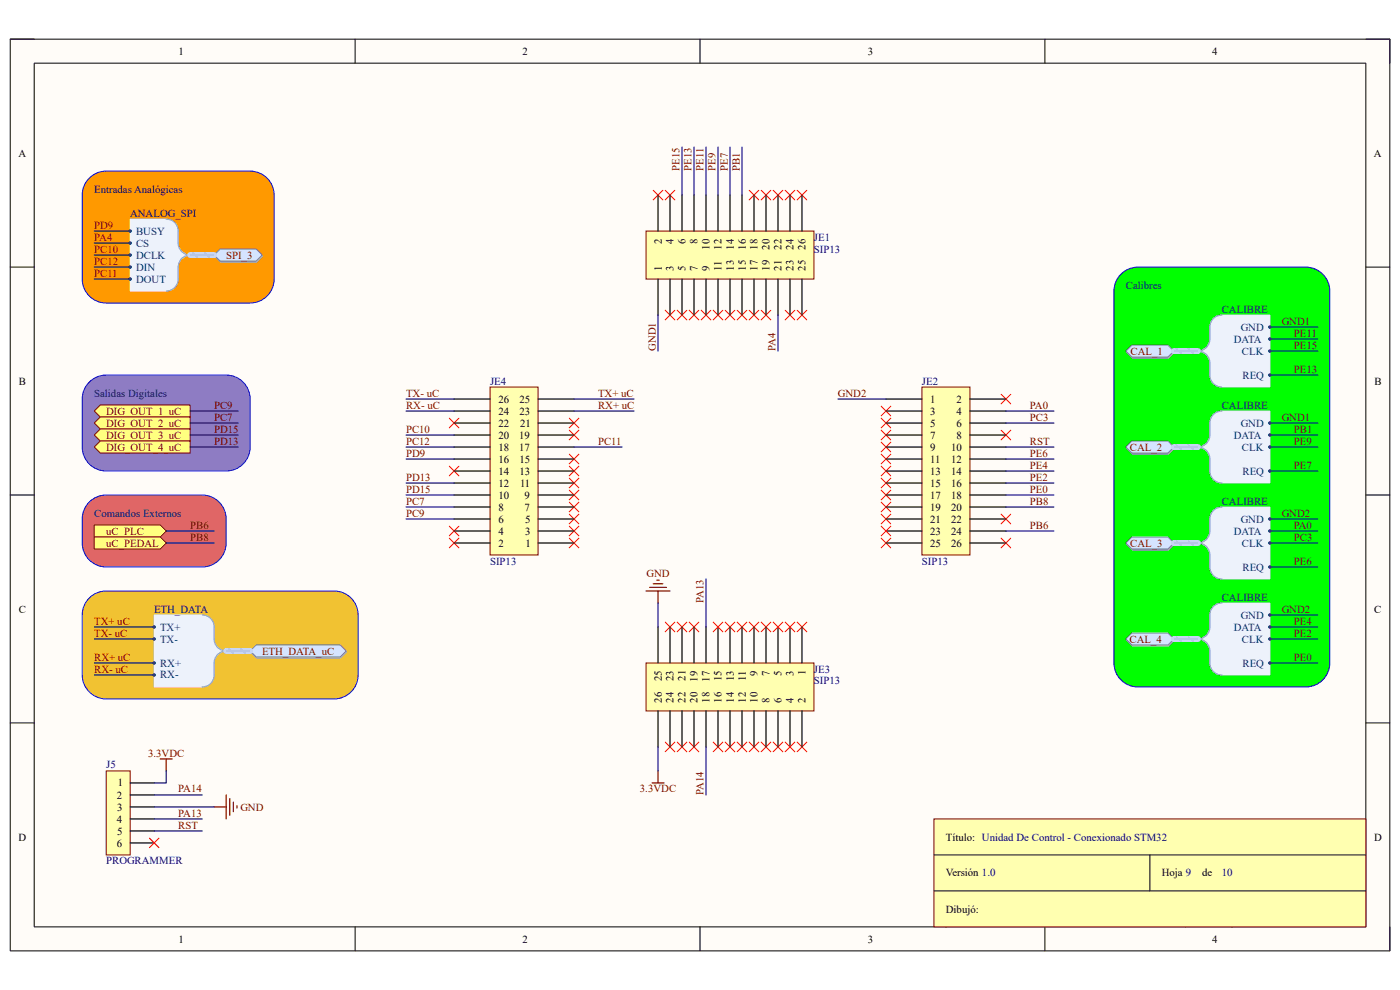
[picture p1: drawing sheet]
<svg xmlns="http://www.w3.org/2000/svg" width="297mm" height="210mm" viewBox="0 0 297 210" stroke-linecap="round" stroke-linejoin="round" font-family="sans-serif">
<path d="M2.2 8.3h292.7v193.4h-292.7z" fill-rule="evenodd" fill="#fffcf8"/>
<path d="M2.2 8.3h292.7v193.4h-292.7z" fill="none" stroke="#000" stroke-width=".21"/>
<path d="M7.3 13.4h282.5v183.2h-282.5z" fill-rule="evenodd" fill="#fffcf8"/>
<g fill="none" stroke="#000" stroke-width=".21">
<path d="M2.2 8.3h5.1M7.3 13.4h282.5v183.2h-282.5zM75.3 8.3v5.1M148.5 8.3v5.1M221.7 8.3v5.1M289.8 8.3h5.1v5.1M2.2 56.7h5.1M289.8 56.7h5.1M2.2 105h5.1M289.8 105h5.1M2.2 153.4h5.1M289.8 153.4h5.1"/>
<path d="M289.8 176.3h-89.1v20.3M75.3 196.6v5.1M148.5 196.6v5.1M200.7 183.9h89.1M200.7 191.5h89.1M200.7 194.1h89.1M213.4 183.9v7.6M221.7 196.6v5.1M251.6 191.5v5.1M264.3 183.9v7.6M294.9 196.6v5.1"/>
</g>
<path d="M18.6 127.2a5.1 5.1 0 0 1 3.9-1.8h48.4a5.1 5.1 0 0 1 5.1 5.1v12.7a5.1 5.1 0 0 1-5.1 5.1h-48.4a5.1 5.1 0 0 1-5.1-5.1v-12.7a5.1 5.1 0 0 1 1.2-3.3z" fill-rule="evenodd" fill="#f1c232"/>
<path d="M18.6 127.2a5.1 5.1 0 0 1 3.9-1.8h48.4a5.1 5.1 0 0 1 5.1 5.1v12.7a5.1 5.1 0 0 1-5.1 5.1h-48.4a5.1 5.1 0 0 1-5.1-5.1v-12.7a5.1 5.1 0 0 1 1.2-3.3z" fill="none" stroke="#00f" stroke-width=".21"/>
<path d="M18.6 106.8a5.1 5.1 0 0 1 3.9-1.8h20.4a5.1 5.1 0 0 1 5.1 5.1v5.1a5.1 5.1 0 0 1-5.1 5.1h-20.4a5.1 5.1 0 0 1-5.1-5.1v-5.1a5.1 5.1 0 0 1 1.2-3.3z" fill-rule="evenodd" fill="#e06666"/>
<path d="M18.6 106.8a5.1 5.1 0 0 1 3.9-1.8h20.4a5.1 5.1 0 0 1 5.1 5.1v5.1a5.1 5.1 0 0 1-5.1 5.1h-20.4a5.1 5.1 0 0 1-5.1-5.1v-5.1a5.1 5.1 0 0 1 1.2-3.3z" fill="none" stroke="#00f" stroke-width=".21"/>
<path d="M18.6 81.4a5.1 5.1 0 0 1 3.9-1.8h25.5a5.1 5.1 0 0 1 5.1 5.1v10.1a5.1 5.1 0 0 1-5.1 5.1h-25.5a5.1 5.1 0 0 1-5.1-5.1v-10.1a5.1 5.1 0 0 1 1.2-3.3z" fill-rule="evenodd" fill="#8e7cc3"/>
<path d="M18.6 81.4a5.1 5.1 0 0 1 3.9-1.8h25.5a5.1 5.1 0 0 1 5.1 5.1v10.1a5.1 5.1 0 0 1-5.1 5.1h-25.5a5.1 5.1 0 0 1-5.1-5.1v-10.1a5.1 5.1 0 0 1 1.2-3.3z" fill="none" stroke="#00f" stroke-width=".21"/>
<path d="M237.5 58.5a5.1 5.1 0 0 1 3.9-1.8h35.6a5.1 5.1 0 0 1 5.1 5v78.9a5.1 5.1 0 0 1-5.1 5.1h-35.6a5.1 5.1 0 0 1-5.1-5.1v-78.9a5.1 5.1 0 0 1 1.2-3.2z" fill-rule="evenodd" fill="#0f0"/>
<path d="M237.5 58.5a5.1 5.1 0 0 1 3.9-1.8h35.6a5.1 5.1 0 0 1 5.1 5v78.9a5.1 5.1 0 0 1-5.1 5.1h-35.6a5.1 5.1 0 0 1-5.1-5.1v-78.9a5.1 5.1 0 0 1 1.2-3.2z" fill="none" stroke="#00f" stroke-width=".21"/>
<path d="M18.6 38.1a5.1 5.1 0 0 1 3.9-1.8h30.6a5.1 5.1 0 0 1 5.1 5.1v17.8a5.1 5.1 0 0 1-5.1 5.1h-30.6a5.1 5.1 0 0 1-5.1-5.1v-17.8a5.1 5.1 0 0 1 1.2-3.3z" fill-rule="evenodd" fill="#f90"/>
<path d="M18.6 38.1a5.1 5.1 0 0 1 3.9-1.8h30.6a5.1 5.1 0 0 1 5.1 5.1v17.8a5.1 5.1 0 0 1-5.1 5.1h-30.6a5.1 5.1 0 0 1-5.1-5.1v-17.8a5.1 5.1 0 0 1 1.2-3.3z" fill="none" stroke="#00f" stroke-width=".21"/>
<path d="M198.1 173.7h91.7v22.9h-91.7z" fill-rule="evenodd" fill="#ffffb0"/>
<path d="M198.1 173.7h91.7v22.9h-91.7z" fill="none" stroke="#800000" stroke-width=".21"/>
<path d="M198.1 181.4h91.7M198.1 189h91.7M243.9 181.4v7.6" fill="none" stroke="#000" stroke-width=".21"/>
<path d="M22.5 163.5h5.1v17.9h-5.1z" fill-rule="evenodd" fill="#ffffb0"/>
<path d="M22.5 163.5h5.1v17.9h-5.1z" fill="none" stroke="#800000" stroke-width=".21"/>
<path d="M27.6 166.1h5.1M27.6 168.6h5.1M27.6 171.2h5.1M27.6 173.7h5.1M27.6 176.3h5.1M27.6 178.8h5.1" fill="none" stroke="#000" stroke-width=".25"/>
<g fill="none" stroke="#800000" stroke-width=".25">
<path d="M137.1 125.4h5M137.8 124.6h3.6M138.6 123.8h2M139.3 123.1h.6M139.6 125.4v2.5M34 161h2.5M35.3 161v2.5M45.4 171.2h2.6M48 168.6v5.1M48.7 169.4v3.6M49.5 170.2v2M50.3 170.9v.5"/>
<path d="M138.3 166.1h2.6M139.6 163.5v2.6"/>
</g>
<path d="M31.7 177.8l2 2M33.7 177.8l-2 2" fill="none" stroke="#f00" stroke-width=".21"/>
<path d="M21.3 85.9h19v2.6h-19l-1.3-1.3z" fill-rule="evenodd" fill="#ffff80"/>
<path d="M21.3 85.9h19v2.6h-19l-1.3-1.3z" fill="none" stroke="#800000" stroke-width=".21"/>
<path d="M21.3 88.5h19v2.5h-19l-1.3-1.3z" fill-rule="evenodd" fill="#ffff80"/>
<path d="M21.3 88.5h19v2.5h-19l-1.3-1.3z" fill="none" stroke="#800000" stroke-width=".21"/>
<path d="M21.3 91h19v2.6h-19l-1.3-1.3z" fill-rule="evenodd" fill="#ffff80"/>
<path d="M21.3 91h19v2.6h-19l-1.3-1.3z" fill="none" stroke="#800000" stroke-width=".21"/>
<path d="M21.3 93.6h19v2.5h-19l-1.3-1.3z" fill-rule="evenodd" fill="#ffff80"/>
<path d="M21.3 93.6h19v2.5h-19l-1.3-1.3z" fill="none" stroke="#800000" stroke-width=".21"/>
<path d="M20 111.4h14l1.3 1.2-1.3 1.3h-14z" fill-rule="evenodd" fill="#ffff80"/>
<path d="M20 111.4h14l1.3 1.2-1.3 1.3h-14z" fill="none" stroke="#800000" stroke-width=".21"/>
<path d="M20 113.9h14l1.3 1.3-1.3 1.3h-14z" fill-rule="evenodd" fill="#ffff80"/>
<path d="M20 113.9h14l1.3 1.3-1.3 1.3h-14z" fill="none" stroke="#800000" stroke-width=".21"/>
<g fill="none" stroke="#f00" stroke-width=".21">
<path d="M138.6 40.4l2 2M140.6 40.4l-2 2M141.1 40.4l2.1 2M143.2 40.4l-2.1 2M158.9 40.4l2.1 2M161 40.4l-2.1 2M161.5 40.4l2 2M163.5 40.4l-2 2M164 40.4l2.1 2M166.1 40.4l-2.1 2M166.6 40.4l2 2M168.6 40.4l-2 2"/>
<path d="M169.1 40.4l2.1 2M171.2 40.4l-2.1 2M141.1 65.8l2.1 2.1M143.2 65.8l-2.1 2.1M143.7 65.8l2 2.1M145.7 65.8l-2 2.1M146.2 65.8l2.1 2.1M148.3 65.8l-2.1 2.1M148.8 65.8l2 2.1M150.8 65.8l-2 2.1M151.3 65.8l2 2.1M153.3 65.8l-2 2.1"/>
<path d="M153.8 65.8l2.1 2.1M155.9 65.8l-2.1 2.1M156.4 65.8l2 2.1M158.4 65.8l-2 2.1M158.9 65.8l2.1 2.1M161 65.8l-2.1 2.1M161.5 65.8l2 2.1M163.5 65.8l-2 2.1M166.6 65.8l2 2.1M168.6 65.8l-2 2.1M169.1 65.8l2.1 2.1M171.2 65.8l-2.1 2.1"/>
<path d="M95.3 98.9l2.1 2M95.3 88.7l2.1 2.1M97.4 98.9l-2.1 2M97.4 88.7l-2.1 2.1M120.8 98.9l2 2M120.8 88.7l2 2.1M120.8 91.3l2 2M120.8 96.4l2 2M122.8 88.7l-2 2.1M122.8 91.3l-2 2M122.8 96.4l-2 2M122.8 98.9l-2 2"/>
<path d="M186.9 98.9l2.1 2M186.9 96.4l2.1 2M186.9 93.8l2.1 2.1M186.9 88.7l2.1 2.1M186.9 91.3l2.1 2M186.9 86.2l2.1 2M189 98.9l-2.1 2M189 96.4l-2.1 2M189 93.8l-2.1 2.1M189 88.7l-2.1 2.1M189 91.3l-2.1 2M189 86.2l-2.1 2"/>
<path d="M212.4 83.6l2 2.1M212.4 91.3l2 2M214.4 83.6l-2 2.1M214.4 91.3l-2 2M95.3 111.6l2.1 2.1M95.3 114.2l2.1 2M97.4 111.6l-2.1 2.1M97.4 114.2l-2.1 2M120.8 114.2l2 2M120.8 111.6l2 2.1M120.8 109.1l2 2M120.8 106.5l2 2.1"/>
<path d="M120.8 104l2 2M120.8 101.4l2 2.1M122.8 114.2l-2 2M122.8 111.6l-2 2.1M122.8 109.1l-2 2M122.8 106.5l-2 2.1M122.8 104l-2 2M122.8 101.4l-2 2.1M186.9 114.2l2.1 2M186.9 109.1l2.1 2M186.9 106.5l2.1 2.1M186.9 104l2.1 2"/>
<path d="M186.9 101.5l2.1 2M189 106.5l-2.1 2.1M189 101.5l-2.1 2M189 114.2l-2.1 2M189 109.1l-2.1 2M189 104l-2.1 2M212.4 109.1l2 2M212.4 114.2l2 2M214.4 109.1l-2 2M214.4 114.2l-2 2M141.1 132l2.1 2M143.2 132l-2.1 2"/>
<path d="M143.7 132l2 2M145.7 132l-2 2M146.2 132l2.1 2M148.3 132l-2.1 2M153.8 132l2.1 2M155.9 132l-2.1 2M156.4 132l2 2M158.4 132l-2 2M158.9 132l2.1 2M161 132l-2.1 2M161.5 132l2 2M163.5 132l-2 2"/>
<path d="M169.1 132l2.1 2M171.2 132l-2.1 2M141.1 157.4l2.1 2.1M143.2 157.4l-2.1 2.1M143.7 157.4l2 2.1M145.7 157.4l-2 2.1M146.2 157.4l2.1 2.1M148.3 157.4l-2.1 2.1M151.3 157.4l2 2.1M153.3 157.4l-2 2.1M153.8 157.4l2.1 2.1M155.9 157.4l-2.1 2.1"/>
<path d="M156.4 157.4l2 2.1M158.4 157.4l-2 2.1M158.9 157.4l2.1 2.1M161 157.4l-2.1 2.1M161.5 157.4l2 2.1M163.5 157.4l-2 2.1M164 157.4l2.1 2.1M166.1 157.4l-2.1 2.1M169.1 157.4l2.1 2.1M171.2 157.4l-2.1 2.1"/>
</g>
<path d="M137.1 49h35.6v10.2h-35.6z" fill-rule="evenodd" fill="#ffffb0"/>
<path d="M137.1 49h35.6v10.2h-35.6z" fill="none" stroke="#800000" stroke-width=".21"/>
<g fill="none" stroke="#000" stroke-width=".25">
<path d="M139.6 41.4v7.6M139.6 59.2v7.6M142.1 41.4v7.6M142.1 59.2v7.6M144.7 41.4v7.6M144.7 59.2v7.6M147.2 41.4v7.6M147.2 59.2v7.6M149.8 41.4v7.6M149.8 59.2v7.6M152.3 41.4v7.6M152.3 59.2v7.6"/>
<path d="M154.9 41.4v7.6M154.9 59.2v7.6M157.4 41.4v7.6M157.4 59.2v7.6M160 41.4v7.6M160 59.2v7.6M162.5 41.4v7.6M162.5 59.2v7.6M165.1 41.4v7.6M165.1 59.2v7.6M167.6 41.4v7.6M167.6 59.2v7.6"/>
<path d="M170.1 41.4v7.6M170.1 59.2v7.6"/>
</g>
<path d="M195.6 82.1h10.2v35.6h-10.2z" fill-rule="evenodd" fill="#ffffb0"/>
<path d="M195.6 82.1h10.2v35.6h-10.2z" fill="none" stroke="#800000" stroke-width=".21"/>
<g fill="none" stroke="#000" stroke-width=".25">
<path d="M188 84.7h7.6M188 87.2h7.6M188 89.7h7.6M188 92.3h7.6M188 94.8h7.6M188 97.4h7.6M188 99.9h7.6M205.8 84.7h7.6M205.8 87.2h7.6M205.8 89.7h7.6M205.8 92.3h7.6M205.8 94.8h7.6"/>
<path d="M205.8 97.4h7.6M205.8 99.9h7.6M188 102.5h7.6M188 105h7.6M188 107.6h7.6M188 110.1h7.6M188 112.6h7.6M188 115.2h7.6M205.8 102.5h7.6M205.8 105h7.6M205.8 107.6h7.6M205.8 110.1h7.6"/>
<path d="M205.8 112.6h7.6M205.8 115.2h7.6"/>
</g>
<path d="M104 82.1h10.2v35.6h-10.2z" fill-rule="evenodd" fill="#ffffb0"/>
<path d="M104 82.1h10.2v35.6h-10.2z" fill="none" stroke="#800000" stroke-width=".21"/>
<g fill="none" stroke="#000" stroke-width=".25">
<path d="M96.3 99.9h7.7M96.3 97.4h7.7M96.3 94.8h7.7M96.3 92.3h7.7M96.3 89.7h7.7M96.3 87.2h7.7M96.3 84.7h7.7M114.2 99.9h7.6M114.2 97.4h7.6M114.2 94.8h7.6M114.2 92.3h7.6M114.2 89.7h7.6"/>
<path d="M114.2 87.2h7.6M114.2 84.7h7.6M96.3 115.2h7.7M96.3 112.6h7.7M96.3 110.1h7.7M96.3 107.6h7.7M96.3 105h7.7M96.3 102.5h7.7M114.2 115.2h7.6M114.2 112.6h7.6M114.2 110.1h7.6M114.2 107.6h7.6"/>
<path d="M114.2 105h7.6M114.2 102.5h7.6"/>
</g>
<path d="M137.1 140.6h35.6v10.2h-35.6z" fill-rule="evenodd" fill="#ffffb0"/>
<path d="M137.1 140.6h35.6v10.2h-35.6z" fill="none" stroke="#800000" stroke-width=".21"/>
<g fill="none" stroke="#000" stroke-width=".25">
<path d="M139.6 133v7.6M142.1 133v7.6M144.7 133v7.6M147.2 133v7.6M149.8 133v7.6M152.3 133v7.6M154.9 133v7.6M157.4 133v7.6M160 133v7.6M162.5 133v7.6M165.1 133v7.6M167.6 133v7.6"/>
<path d="M170.1 133v7.6M139.6 150.8v7.7M142.1 150.8v7.7M144.7 150.8v7.7M147.2 150.8v7.7M149.8 150.8v7.7M152.3 150.8v7.7M154.9 150.8v7.7M157.4 150.8v7.7M160 150.8v7.7M162.5 150.8v7.7M165.1 150.8v7.7"/>
<path d="M167.6 150.8v7.7M170.1 150.8v7.7"/>
</g>
<path d="M27.6 46.5h7.7l1.2 .3 1 .9 .3 1.3v3.2l.6 1.1 1.3 .8-1.3 .9-.6 1v3.2l-.3 1.3-1 .9-1.2 .3h-7.7z" fill-rule="evenodd" fill="#edf2fb"/>
<path d="M27.6 46.5h7.7l1.2 .3 1 .9 .3 1.3v3.2l.6 1.1 1.3 .8-1.3 .9-.6 1v3.2l-.3 1.3-1 .9-1.2 .3h-7.7z" fill="none" stroke="#edf2fb" stroke-width=".21"/>
<path d="M35.3 46.5a2.55 2.55 0 0 1 2.5 2.5v2.6a2.54 2.54 0 0 0 2.5 2.5 2.54 2.54 0 0 0-2.5 2.6v2.5a2.54 2.54 0 0 1-2.5 2.5" fill="none" stroke="#8f9ec9" stroke-width=".25"/>
<circle cx="27.6" cy="49" r=".25" fill="#003a70"/>
<circle cx="27.6" cy="49" r=".25" fill="none" stroke="#003a70" stroke-width=".21"/>
<circle cx="27.6" cy="51.6" r=".25" fill="#003a70"/>
<circle cx="27.6" cy="51.6" r=".25" fill="none" stroke="#003a70" stroke-width=".21"/>
<circle cx="27.6" cy="54.1" r=".25" fill="#003a70"/>
<circle cx="27.6" cy="54.1" r=".25" fill="none" stroke="#003a70" stroke-width=".21"/>
<circle cx="27.6" cy="56.7" r=".25" fill="#003a70"/>
<circle cx="27.6" cy="56.7" r=".25" fill="none" stroke="#003a70" stroke-width=".21"/>
<circle cx="27.6" cy="59.2" r=".25" fill="#003a70"/>
<circle cx="27.6" cy="59.2" r=".25" fill="none" stroke="#003a70" stroke-width=".21"/>
<path d="M45.6 54.4l1.2-1.3h7.7l1.2 1.3-1.2 1.2h-7.7z" fill-rule="evenodd" fill="#bac0ca"/>
<path d="M45.6 54.4l1.2-1.3h7.7l1.2 1.3-1.2 1.2h-7.7z" fill="none" stroke="#a6acb6" stroke-width=".21"/>
<path d="M45.4 54.1l1.3-1.3h7.6l1.3 1.3-1.3 1.3h-7.6z" fill-rule="evenodd" fill="#d5e4ff"/>
<path d="M45.4 54.1l1.3-1.3h7.6l1.3 1.3-1.3 1.3h-7.6z" fill="none" stroke="#71809b" stroke-width=".21"/>
<path d="M257.9 67.2l1.3-.4h10.2v15.3h-10.2l-1.3-.3-.9-1-.3-1.2v-3.2l-.7-1.1-1.2-.8 1.2-.9 .7-1v-3.2l.3-1.3z" fill-rule="evenodd" fill="#edf2fb"/>
<path d="M257.9 67.2l1.3-.4h10.2v15.3h-10.2l-1.3-.3-.9-1-.3-1.2v-3.2l-.7-1.1-1.2-.8 1.2-.9 .7-1v-3.2l.3-1.3z" fill="none" stroke="#edf2fb" stroke-width=".21"/>
<path d="M259.2 66.8a2.55 2.55 0 0 0-2.5 2.6v2.5a2.54 2.54 0 0 1-2.6 2.6 2.53 2.53 0 0 1 2.6 2.5v2.6a2.54 2.54 0 0 0 2.5 2.5" fill="none" stroke="#8f9ec9" stroke-width=".25"/>
<circle cx="269.4" cy="74.5" r=".25" fill="#003a70"/>
<circle cx="269.4" cy="74.5" r=".25" fill="none" stroke="#003a70" stroke-width=".21"/>
<circle cx="269.4" cy="71.9" r=".25" fill="#003a70"/>
<circle cx="269.4" cy="71.9" r=".25" fill="none" stroke="#003a70" stroke-width=".21"/>
<circle cx="269.4" cy="69.4" r=".25" fill="#003a70"/>
<circle cx="269.4" cy="69.4" r=".25" fill="none" stroke="#003a70" stroke-width=".21"/>
<circle cx="269.4" cy="79.6" r=".25" fill="#003a70"/>
<circle cx="269.4" cy="79.6" r=".25" fill="none" stroke="#003a70" stroke-width=".21"/>
<path d="M239 74.7l1.3-1.2h7.6l1.3 1.2-1.3 1.3h-7.6z" fill-rule="evenodd" fill="#bac0ca"/>
<path d="M239 74.7l1.3-1.2h7.6l1.3 1.2-1.3 1.3h-7.6z" fill="none" stroke="#a6acb6" stroke-width=".21"/>
<path d="M240.1 73.2h7.7l1.2 1.3-1.2 1.2h-7.7l-1.2-1.2z" fill-rule="evenodd" fill="#d5e4ff"/>
<path d="M240.1 73.2h7.7l1.2 1.3-1.2 1.2h-7.7l-1.2-1.2z" fill="none" stroke="#71809b" stroke-width=".21"/>
<path d="M257.9 87.5l1.3-.3h10.2v15.3h-10.2l-1.3-.3-.9-1-.3-1.3v-3.2l-.7-1-1.2-.9 1.2-.8 .7-1.1v-3.2l.3-1.2z" fill-rule="evenodd" fill="#edf2fb"/>
<path d="M257.9 87.5l1.3-.3h10.2v15.3h-10.2l-1.3-.3-.9-1-.3-1.3v-3.2l-.7-1-1.2-.9 1.2-.8 .7-1.1v-3.2l.3-1.2z" fill="none" stroke="#edf2fb" stroke-width=".21"/>
<path d="M259.2 87.2a2.55 2.55 0 0 0-2.5 2.5v2.6a2.54 2.54 0 0 1-2.6 2.5 2.53 2.53 0 0 1 2.6 2.6v2.5a2.55 2.55 0 0 0 2.5 2.6" fill="none" stroke="#8f9ec9" stroke-width=".25"/>
<circle cx="269.4" cy="94.8" r=".25" fill="#003a70"/>
<circle cx="269.4" cy="94.8" r=".25" fill="none" stroke="#003a70" stroke-width=".21"/>
<circle cx="269.4" cy="92.3" r=".25" fill="#003a70"/>
<circle cx="269.4" cy="92.3" r=".25" fill="none" stroke="#003a70" stroke-width=".21"/>
<circle cx="269.4" cy="89.7" r=".25" fill="#003a70"/>
<circle cx="269.4" cy="89.7" r=".25" fill="none" stroke="#003a70" stroke-width=".21"/>
<circle cx="269.4" cy="99.9" r=".25" fill="#003a70"/>
<circle cx="269.4" cy="99.9" r=".25" fill="none" stroke="#003a70" stroke-width=".21"/>
<path d="M240.3 93.8h7.6l1.3 1.3-1.3 1.3h-7.6l-1.3-1.3z" fill-rule="evenodd" fill="#bac0ca"/>
<path d="M240.3 93.8h7.6l1.3 1.3-1.3 1.3h-7.6l-1.3-1.3z" fill="none" stroke="#a6acb6" stroke-width=".21"/>
<path d="M240.1 93.6h7.7l1.2 1.2-1.2 1.3h-7.7l-1.2-1.3z" fill-rule="evenodd" fill="#d5e4ff"/>
<path d="M240.1 93.6h7.7l1.2 1.2-1.2 1.3h-7.7l-1.2-1.3z" fill="none" stroke="#71809b" stroke-width=".21"/>
<path d="M257.9 107.9l1.3-.3h10.2v15.2h-10.2l-1.3-.3-.9-.9-.3-1.3v-3.2l-.7-1.1-1.2-.8 1.2-.8 .7-1.1v-3.2l.3-1.3z" fill-rule="evenodd" fill="#edf2fb"/>
<path d="M257.9 107.9l1.3-.3h10.2v15.2h-10.2l-1.3-.3-.9-.9-.3-1.3v-3.2l-.7-1.1-1.2-.8 1.2-.8 .7-1.1v-3.2l.3-1.3z" fill="none" stroke="#edf2fb" stroke-width=".21"/>
<path d="M259.2 107.6a2.55 2.55 0 0 0-2.5 2.5v2.5a2.53 2.53 0 0 1-2.6 2.6 2.54 2.54 0 0 1 2.6 2.5v2.6a2.55 2.55 0 0 0 2.5 2.5" fill="none" stroke="#8f9ec9" stroke-width=".25"/>
<circle cx="269.4" cy="115.2" r=".25" fill="#003a70"/>
<circle cx="269.4" cy="115.2" r=".25" fill="none" stroke="#003a70" stroke-width=".21"/>
<circle cx="269.4" cy="112.6" r=".25" fill="#003a70"/>
<circle cx="269.4" cy="112.6" r=".25" fill="none" stroke="#003a70" stroke-width=".21"/>
<circle cx="269.4" cy="110.1" r=".25" fill="#003a70"/>
<circle cx="269.4" cy="110.1" r=".25" fill="none" stroke="#003a70" stroke-width=".21"/>
<circle cx="269.4" cy="120.3" r=".25" fill="#003a70"/>
<circle cx="269.4" cy="120.3" r=".25" fill="none" stroke="#003a70" stroke-width=".21"/>
<path d="M240.3 114.2h7.6l1.3 1.2-1.3 1.3h-7.6l-1.3-1.3z" fill-rule="evenodd" fill="#bac0ca"/>
<path d="M240.3 114.2h7.6l1.3 1.2-1.3 1.3h-7.6l-1.3-1.3z" fill="none" stroke="#a6acb6" stroke-width=".21"/>
<path d="M238.9 115.2l1.2-1.3h7.7l1.2 1.3-1.2 1.3h-7.7z" fill-rule="evenodd" fill="#d5e4ff"/>
<path d="M238.9 115.2l1.2-1.3h7.7l1.2 1.3-1.2 1.3h-7.7z" fill="none" stroke="#71809b" stroke-width=".21"/>
<path d="M257.9 128.2l1.3-.3h10.2v15.3h-10.2l-1.3-.3-.9-1-.3-1.2v-3.2l-.7-1.1-1.2-.8 1.2-.9 .7-1.1v-3.1l.3-1.3z" fill-rule="evenodd" fill="#edf2fb"/>
<path d="M257.9 128.2l1.3-.3h10.2v15.3h-10.2l-1.3-.3-.9-1-.3-1.2v-3.2l-.7-1.1-1.2-.8 1.2-.9 .7-1.1v-3.1l.3-1.3z" fill="none" stroke="#edf2fb" stroke-width=".21"/>
<path d="M259.2 127.9a2.54 2.54 0 0 0-2.5 2.6v2.5a2.54 2.54 0 0 1-2.6 2.6 2.54 2.54 0 0 1 2.6 2.5v2.5a2.55 2.55 0 0 0 2.5 2.6" fill="none" stroke="#8f9ec9" stroke-width=".25"/>
<circle cx="269.4" cy="135.6" r=".25" fill="#003a70"/>
<circle cx="269.4" cy="135.6" r=".25" fill="none" stroke="#003a70" stroke-width=".21"/>
<circle cx="269.4" cy="133" r=".25" fill="#003a70"/>
<circle cx="269.4" cy="133" r=".25" fill="none" stroke="#003a70" stroke-width=".21"/>
<circle cx="269.4" cy="130.5" r=".25" fill="#003a70"/>
<circle cx="269.4" cy="130.5" r=".25" fill="none" stroke="#003a70" stroke-width=".21"/>
<circle cx="269.4" cy="140.6" r=".25" fill="#003a70"/>
<circle cx="269.4" cy="140.6" r=".25" fill="none" stroke="#003a70" stroke-width=".21"/>
<path d="M240.3 134.5h7.6l1.3 1.3-1.3 1.3h-7.6l-1.3-1.3z" fill-rule="evenodd" fill="#bac0ca"/>
<path d="M240.3 134.5h7.6l1.3 1.3-1.3 1.3h-7.6l-1.3-1.3z" fill="none" stroke="#a6acb6" stroke-width=".21"/>
<path d="M240.1 134.3h7.7l1.2 1.3-1.2 1.2h-7.7l-1.2-1.2z" fill-rule="evenodd" fill="#d5e4ff"/>
<path d="M240.1 134.3h7.7l1.2 1.3-1.2 1.2h-7.7l-1.2-1.2z" fill="none" stroke="#71809b" stroke-width=".21"/>
<path d="M32.7 130.5h10.2l1.3 .3 .9 .9 .3 1.3v3.2l.7 1 1.2 .9-1.2 .8-.7 1.1v3.2l-.3 1.3-.9 .9-1.3 .3h-10.2z" fill-rule="evenodd" fill="#edf2fb"/>
<path d="M32.7 130.5h10.2l1.3 .3 .9 .9 .3 1.3v3.2l.7 1 1.2 .9-1.2 .8-.7 1.1v3.2l-.3 1.3-.9 .9-1.3 .3h-10.2z" fill="none" stroke="#edf2fb" stroke-width=".21"/>
<path d="M42.9 130.5a2.54 2.54 0 0 1 2.5 2.5v2.6a2.55 2.55 0 0 0 2.6 2.5 2.55 2.55 0 0 0-2.6 2.5v2.6a2.55 2.55 0 0 1-2.5 2.5" fill="none" stroke="#8f9ec9" stroke-width=".25"/>
<circle cx="32.7" cy="140.6" r=".25" fill="#003a70"/>
<circle cx="32.7" cy="140.6" r=".25" fill="none" stroke="#003a70" stroke-width=".21"/>
<circle cx="32.7" cy="143.2" r=".25" fill="#003a70"/>
<circle cx="32.7" cy="143.2" r=".25" fill="none" stroke="#003a70" stroke-width=".21"/>
<circle cx="32.7" cy="133" r=".25" fill="#003a70"/>
<circle cx="32.7" cy="133" r=".25" fill="none" stroke="#003a70" stroke-width=".21"/>
<circle cx="32.7" cy="135.6" r=".25" fill="#003a70"/>
<circle cx="32.7" cy="135.6" r=".25" fill="none" stroke="#003a70" stroke-width=".21"/>
<path d="M53.2 138.4l1.3-1.3h17.8l1.3 1.3-1.3 1.2h-17.8z" fill-rule="evenodd" fill="#bac0ca"/>
<path d="M53.2 138.4l1.3-1.3h17.8l1.3 1.3-1.3 1.2h-17.8z" fill="none" stroke="#a6acb6" stroke-width=".21"/>
<path d="M54.3 136.8h17.9l1.2 1.3-1.2 1.3h-17.9l-1.2-1.3z" fill-rule="evenodd" fill="#d5e4ff"/>
<path d="M54.3 136.8h17.9l1.2 1.3-1.2 1.3h-17.9l-1.2-1.3z" fill="none" stroke="#71809b" stroke-width=".21"/>
<path d="M186.9 111.6l2.1 2.1M189 111.6l-2.1 2.1M151.3 132l2 2M153.3 132l-2 2M164 132l2.1 2M166.1 132l-2.1 2M166.6 132l2 2M168.6 132l-2 2M166.6 157.4l2 2.1M168.6 157.4l-2 2.1" fill="none" stroke="#f00" stroke-width=".21"/>
<g fill="none" stroke="#000080" stroke-width=".25">
<path d="M144.7 31.2v10.2M147.2 31.2v10.2M149.8 31.2v10.2M152.3 31.2v10.2M154.9 31.2v10.2M157.4 31.2v10.2M20 49h7.6M20 51.6h7.6M20 54.1h7.6M20 56.7h7.6M20 59.2h7.6M139.6 66.8v7.7"/>
<path d="M165.1 66.8v7.7M269.4 69.4h10.2M269.4 71.9h10.2M269.4 74.5h10.2M269.4 79.6h10.2M40.3 94.8h10.2M40.3 92.3h10.2M40.3 87.2h10.2M40.3 89.7h10.2M86.2 94.8h10.1M86.2 92.3h10.1M86.2 87.2h10.1"/>
<path d="M86.2 97.4h10.1M86.2 84.7h10.1M121.8 94.8h10.2M121.8 87.2h12.7M121.8 84.7h12.7M177.8 84.7h10.2M213.4 94.8h10.2M213.4 99.9h10.2M213.4 87.2h10.2M213.4 89.7h10.2M213.4 97.4h10.2M269.4 94.8h10.2"/>
<path d="M269.4 92.3h10.2M269.4 99.9h10.2M269.4 89.7h10.2M35.3 115.2h10.1M35.3 112.6h10.1M86.2 110.1h10.1M86.2 102.5h10.1M86.2 105h10.1M86.2 107.6h10.1M213.4 112.6h10.2M213.4 102.5h10.2M213.4 105h10.2"/>
<path d="M213.4 107.6h10.2M269.4 110.1h10.2M269.4 115.2h10.2M269.4 112.6h10.2M20 133h12.7M20 135.6h12.7M139.6 127.9v5.1M149.8 122.8v10.2M269.4 130.5h10.2M269.4 120.3h10.2M269.4 133h10.2M269.4 135.6h10.2"/>
<path d="M20 140.6h12.7M20 143.2h12.7M139.6 158.5v5M149.8 158.5v10.1M269.4 140.6h10.2M32.7 168.6h10.2M32.7 171.2h12.7M32.7 173.7h10.2M32.7 176.3h10.2M35.3 163.5v2.6h-2.6"/>
</g>
<path d="M40.3 54.1h5.1M249 74.5h5.1M249 94.8h5.1M249 115.2h5.1M48 138.1h5.1M249 135.6h5.1" fill="none" stroke="#cbdaff" stroke-width="1.3"/>
<path d="M40.9 53.7l1 .9M43.4 53.7l1 .9M249.5 74l1.1 .9M252.1 74l1 .9M249.5 94.4l1.1 .9M252.1 94.4l1 .9M249.5 114.7l1.1 .9M252.1 114.7l1 .9M48.5 137.7l1 .8M51 137.7l1.1 .8M249.5 135.1l1.1 .9M252.1 135.1l1 .9" fill="none" stroke="#adbce7" stroke-width=".38"/>
<path d="M40.3 54.1h5.1M249 74.5h5.1M249 94.8h5.1M249 115.2h5.1M48 138.1h5.1M249 135.6h5.1" fill="none" stroke="#adbce7" stroke-width=".25"/>
<g font-size="2.3">
<text x="37.9" y="11.6">1</text>
<text x="110.9" y="11.6">2</text>
<text x="184.1" y="11.6">3</text>
<text x="257.2" y="11.6">4</text>
<text x="3.9" y="33.2">A</text>
<text x="291.5" y="33.2">A</text>
<text x="140.4" y="51.9" transform="rotate(-90 140.4 51.9)">2</text>
<text x="142.9" y="51.9" transform="rotate(-90 142.9 51.9)">4</text>
<text x="145.5" y="51.9" transform="rotate(-90 145.5 51.9)">6</text>
<text x="148" y="51.8" transform="rotate(-90 148 51.8)">8</text>
<text x="150.5" y="53" transform="rotate(-90 150.5 53)">10</text>
<text x="153.1" y="53" transform="rotate(-90 153.1 53)">12</text>
<text x="155.7" y="53" transform="rotate(-90 155.7 53)">14</text>
<text x="158.2" y="53" transform="rotate(-90 158.2 53)">16</text>
<text x="160.7" y="53" transform="rotate(-90 160.7 53)">18</text>
<text x="163.3" y="53" transform="rotate(-90 163.3 53)">20</text>
<text x="165.8" y="53" transform="rotate(-90 165.8 53)">22</text>
<text x="168.4" y="53" transform="rotate(-90 168.4 53)">24</text>
<text x="170.9" y="53" transform="rotate(-90 170.9 53)">26</text>
<text x="140.4" y="57.4" transform="rotate(-90 140.4 57.4)">1</text>
<text x="142.9" y="57.4" transform="rotate(-90 142.9 57.4)">3</text>
<text x="145.5" y="57.4" transform="rotate(-90 145.5 57.4)">5</text>
<text x="148" y="57.4" transform="rotate(-90 148 57.4)">7</text>
<text x="150.5" y="57.4" transform="rotate(-90 150.5 57.4)">9</text>
<text x="153.1" y="57.4" transform="rotate(-90 153.1 57.4)">11</text>
<text x="155.7" y="57.4" transform="rotate(-90 155.7 57.4)">13</text>
<text x="158.2" y="57.4" transform="rotate(-90 158.2 57.4)">15</text>
<text x="160.7" y="57.4" transform="rotate(-90 160.7 57.4)">17</text>
<text x="163.3" y="57.4" transform="rotate(-90 163.3 57.4)">19</text>
<text x="165.8" y="57.4" transform="rotate(-90 165.8 57.4)">21</text>
<text x="168.4" y="57.4" transform="rotate(-90 168.4 57.4)">23</text>
<text x="170.9" y="57.4" transform="rotate(-90 170.9 57.4)">25</text>
<text x="4" y="81.6">B</text>
<text x="291.6" y="81.6">B</text>
<text x="105.7" y="88">24</text>
<text x="105.7" y="85.4">26</text>
<text x="110.2" y="85.4">25</text>
<text x="110.2" y="88">23</text>
<text x="197.4" y="85.4">1</text>
<text x="197.4" y="88">3</text>
<text x="202.9" y="85.4">2</text>
<text x="202.9" y="88">4</text>
<text x="105.7" y="95.6">18</text>
<text x="105.7" y="93">20</text>
<text x="105.7" y="90.5">22</text>
<text x="110.2" y="95.6">17</text>
<text x="110.2" y="93">19</text>
<text x="110.3" y="90.5">21</text>
<text x="197.4" y="90.5">5</text>
<text x="197.4" y="93">7</text>
<text x="197.4" y="95.6">9</text>
<text x="201.8" y="95.6">10</text>
<text x="202.9" y="90.5">6</text>
<text x="202.9" y="93">8</text>
<text x="105.7" y="100.7">14</text>
<text x="105.7" y="98.1">16</text>
<text x="110.2" y="98.1">15</text>
<text x="110.2" y="100.7">13</text>
<text x="197.4" y="98.1">11</text>
<text x="197.4" y="100.7">13</text>
<text x="201.8" y="98.1">12</text>
<text x="201.8" y="100.7">14</text>
<text x="105.7" y="105.8">10</text>
<text x="105.7" y="103.2">12</text>
<text x="110.3" y="103.2">11</text>
<text x="111.3" y="105.8">9</text>
<text x="197.4" y="103.2">15</text>
<text x="197.4" y="105.8">17</text>
<text x="201.8" y="103.2">16</text>
<text x="201.8" y="105.8">18</text>
<text x="105.7" y="113.4">4</text>
<text x="105.7" y="110.9">6</text>
<text x="105.7" y="108.3">8</text>
<text x="111.3" y="108.3">7</text>
<text x="111.4" y="113.4">3</text>
<text x="111.4" y="110.9">5</text>
<text x="197.4" y="108.3">19</text>
<text x="197.4" y="110.9">21</text>
<text x="197.4" y="113.4">23</text>
<text x="201.8" y="108.3">20</text>
<text x="201.8" y="110.9">22</text>
<text x="201.8" y="113.4">24</text>
<text x="105.7" y="116">2</text>
<text x="111.5" y="116">1</text>
<text x="197.4" y="116">25</text>
<text x="201.8" y="116">26</text>
<text x="4" y="130">C</text>
<text x="291.5" y="130">C</text>
<text x="160.7" y="143.5" transform="rotate(-90 160.7 143.5)">9</text>
<text x="163.3" y="143.5" transform="rotate(-90 163.3 143.5)">7</text>
<text x="165.8" y="143.4" transform="rotate(-90 165.8 143.4)">5</text>
<text x="168.4" y="143.4" transform="rotate(-90 168.4 143.4)">3</text>
<text x="170.9" y="143.3" transform="rotate(-90 170.9 143.3)">1</text>
<text x="140.4" y="149.1" transform="rotate(-90 140.4 149.1)">26</text>
<text x="140.4" y="144.6" transform="rotate(-90 140.4 144.6)">25</text>
<text x="142.9" y="149.1" transform="rotate(-90 142.9 149.1)">24</text>
<text x="142.9" y="144.5" transform="rotate(-90 142.9 144.5)">23</text>
<text x="145.5" y="149.1" transform="rotate(-90 145.5 149.1)">22</text>
<text x="145.5" y="144.4" transform="rotate(-90 145.5 144.4)">21</text>
<text x="148" y="149.1" transform="rotate(-90 148 149.1)">20</text>
<text x="148" y="144.6" transform="rotate(-90 148 144.6)">19</text>
<text x="150.5" y="149.1" transform="rotate(-90 150.5 149.1)">18</text>
<text x="150.5" y="144.6" transform="rotate(-90 150.5 144.6)">17</text>
<text x="153.1" y="149.1" transform="rotate(-90 153.1 149.1)">16</text>
<text x="153.1" y="144.6" transform="rotate(-90 153.1 144.6)">15</text>
<text x="155.7" y="149.1" transform="rotate(-90 155.7 149.1)">14</text>
<text x="155.7" y="144.5" transform="rotate(-90 155.7 144.5)">13</text>
<text x="158.2" y="149.1" transform="rotate(-90 158.2 149.1)">12</text>
<text x="158.2" y="144.4" transform="rotate(-90 158.2 144.4)">11</text>
<text x="160.7" y="149.1" transform="rotate(-90 160.7 149.1)">10</text>
<text x="163.3" y="149.1" transform="rotate(-90 163.3 149.1)">8</text>
<text x="165.8" y="149.1" transform="rotate(-90 165.8 149.1)">6</text>
<text x="168.4" y="149.1" transform="rotate(-90 168.4 149.1)">4</text>
<text x="170.9" y="149.1" transform="rotate(-90 170.9 149.1)">2</text>
<text x="25" y="166.8">1</text>
<text x="24.8" y="169.4">2</text>
<text x="24.8" y="172">3</text>
<text x="3.9" y="178.3">D</text>
<text x="24.8" y="174.5">4</text>
<text x="24.8" y="179.6">6</text>
<text x="24.8" y="177">5</text>
<text x="200.7" y="178.3">Título: Unidad De Control - Conexionado STM32</text>
<text x="201.9" y="178.3">Title</text>
<text x="291.5" y="178.3">D</text>
<text x="200.7" y="185.9">Versión 1.0</text>
<text x="201.9" y="185.9">Size</text>
<text x="246.5" y="185.9">Hoja 9</text>
<text x="255" y="185.9">de</text>
<text x="203.2" y="189.7">A4</text>
<text x="200.7" y="193.6">Dibujó:</text>
<text x="201.9" y="193.6">Date:</text>
<text x="201.9" y="196.1">File:</text>
<text x="213.4" y="196.1">C:\Users\..\UnidadDeControl-STM.SchDocDrawn By:</text>
<text x="37.9" y="199.9">1</text>
<text x="110.9" y="199.9">2</text>
<text x="184.1" y="199.9">3</text>
<text x="257.2" y="199.9">4</text>
</g>
<g font-size="2.3" fill="#000080">
<text x="20" y="40.9">Entradas Analógicas</text>
<text x="27.6" y="46">ANALOG_SPI</text>
<text x="172.7" y="51.1">JE1</text>
<text x="172.7" y="53.6">SIP13</text>
<text x="238.8" y="61.3">Calibres</text>
<text x="259.2" y="66.3">CALIBRE</text>
<text x="104" y="81.6">JE4</text>
<text x="195.6" y="81.6">JE2</text>
<text x="20" y="84.2">Salidas Digitales</text>
<text x="259.2" y="86.7">CALIBRE</text>
<text x="259.2" y="107.1">CALIBRE</text>
<text x="20" y="109.6">Comandos Externos</text>
<text x="104" y="119.8">SIP13</text>
<text x="195.6" y="119.8">SIP13</text>
<text x="32.7" y="130">ETH_DATA</text>
<text x="259.2" y="127.4">CALIBRE</text>
<text x="172.7" y="142.7">JE3</text>
<text x="172.7" y="145.2">SIP13</text>
<text x="22.5" y="163">J5</text>
<text x="22.5" y="183.4">PROGRAMMER</text>
<text x="259.2" y="185.9">10</text>
</g>
<g font-size="2.3" fill="#800000">
<text x="144.2" y="36.3" transform="rotate(-90 144.2 36.3)">PE15</text>
<text x="146.7" y="36.3" transform="rotate(-90 146.7 36.3)">PE13</text>
<text x="149.3" y="36.3" transform="rotate(-90 149.3 36.3)">PE11</text>
<text x="151.8" y="36.3" transform="rotate(-90 151.8 36.3)">PE9</text>
<text x="154.4" y="36.3" transform="rotate(-90 154.4 36.3)">PE7</text>
<text x="156.9" y="36.3" transform="rotate(-90 156.9 36.3)">PB1</text>
<text x="20" y="53.6">PC10</text>
<text x="20" y="51.1">PA4</text>
<text x="20" y="48.5">PD9</text>
<text x="20" y="56.1">PC12</text>
<text x="20" y="58.7">PC11</text>
<text x="48" y="54.9">SPI_3</text>
<text x="271.9" y="68.9">GND1</text>
<text x="274.5" y="71.4">PE11</text>
<text x="139.1" y="74.5" transform="rotate(-90 139.1 74.5)">GND1</text>
<text x="164.5" y="74.5" transform="rotate(-90 164.5 74.5)">PA4</text>
<text x="239.9" y="75.2">CAL_1</text>
<text x="274.5" y="74">PE15</text>
<text x="274.5" y="79">PE13</text>
<text x="22.5" y="88">DIG_OUT_1_uC</text>
<text x="45.4" y="89.2">PC7</text>
<text x="45.4" y="86.7">PC9</text>
<text x="86.1" y="84.2">TX- uC</text>
<text x="86.1" y="86.7">RX- uC</text>
<text x="126.9" y="86.7">RX+ uC</text>
<text x="126.9" y="84.2">TX+ uC</text>
<text x="177.8" y="84.2">GND2</text>
<text x="218.5" y="86.7">PA0</text>
<text x="218.5" y="89.2">PC3</text>
<text x="271.9" y="89.2">GND1</text>
<text x="22.5" y="90.5">DIG_OUT_2_uC</text>
<text x="22.5" y="93">DIG_OUT_3_uC</text>
<text x="22.5" y="95.6">DIG_OUT_4_uC</text>
<text x="45.4" y="94.3">PD13</text>
<text x="45.4" y="91.8">PD15</text>
<text x="86.1" y="91.8">PC10</text>
<text x="86.1" y="94.3">PC12</text>
<text x="126.9" y="94.3">PC11</text>
<text x="218.5" y="94.3">RST</text>
<text x="239.7" y="95.6">CAL_2</text>
<text x="274.5" y="91.8">PB1</text>
<text x="274.5" y="94.3">PE9</text>
<text x="86.1" y="101.9">PD13</text>
<text x="86.1" y="96.9">PD9</text>
<text x="218.5" y="96.9">PE6</text>
<text x="218.5" y="99.4">PE4</text>
<text x="218.5" y="101.9">PE2</text>
<text x="274.5" y="99.4">PE7</text>
<text x="86.1" y="107.1">PC7</text>
<text x="86.1" y="104.5">PD15</text>
<text x="218.5" y="104.5">PE0</text>
<text x="218.5" y="107.1">PB8</text>
<text x="22.5" y="113.4">uC_PLC</text>
<text x="40.3" y="112.1">PB6</text>
<text x="86.1" y="109.6">PC9</text>
<text x="218.5" y="112.1">PB6</text>
<text x="271.9" y="109.6">GND2</text>
<text x="274.5" y="112.1">PA0</text>
<text x="22.5" y="116">uC_PEDAL</text>
<text x="40.3" y="114.7">PB8</text>
<text x="239.8" y="116">CAL_3</text>
<text x="274.5" y="114.7">PC3</text>
<text x="274.5" y="119.8">PE6</text>
<text x="137.2" y="122.3">GND</text>
<text x="149.3" y="127.9" transform="rotate(-90 149.3 127.9)">PA13</text>
<text x="271.9" y="130">GND2</text>
<text x="20" y="132.5">TX+ uC</text>
<text x="20" y="135">TX- uC</text>
<text x="239.6" y="136.3">CAL_4</text>
<text x="274.5" y="132.5">PE4</text>
<text x="274.5" y="135">PE2</text>
<text x="20" y="140.1">RX+ uC</text>
<text x="20" y="142.7">RX- uC</text>
<text x="55.6" y="138.9">ETH_DATA_uC</text>
<text x="274.5" y="140.1">PE0</text>
<text x="31.4" y="160.5">3.3VDC</text>
<text x="37.8" y="168.1">PA14</text>
<text x="37.8" y="173.2">PA13</text>
<text x="51" y="172">GND</text>
<text x="135.8" y="168.1">3.3VDC</text>
<text x="149.3" y="168.6" transform="rotate(-90 149.3 168.6)">PA14</text>
<text x="37.8" y="175.8">RST</text>
</g>
<g font-size="2.3" fill="#003a70">
<text x="28.9" y="49.8">BUSY</text>
<text x="28.9" y="52.3">CS</text>
<text x="28.9" y="54.9">DCLK</text>
<text x="28.9" y="57.4">DIN</text>
<text x="28.9" y="59.9">DOUT</text>
<text x="263.2" y="70.1">GND</text>
<text x="261.7" y="72.7">DATA</text>
<text x="263.5" y="75.2">CLK</text>
<text x="263.6" y="80.3">REQ</text>
<text x="261.7" y="93">DATA</text>
<text x="263.2" y="90.5">GND</text>
<text x="263.5" y="95.6">CLK</text>
<text x="263.6" y="100.7">REQ</text>
<text x="261.7" y="113.4">DATA</text>
<text x="263.2" y="110.9">GND</text>
<text x="263.5" y="116">CLK</text>
<text x="263.6" y="121">REQ</text>
<text x="263.2" y="131.2">GND</text>
<text x="34" y="133.8">TX+</text>
<text x="34" y="136.3">TX-</text>
<text x="261.7" y="133.8">DATA</text>
<text x="263.5" y="136.3">CLK</text>
<text x="34" y="141.4">RX+</text>
<text x="34" y="143.9">RX-</text>
<text x="263.6" y="141.4">REQ</text>
</g>
</svg>
